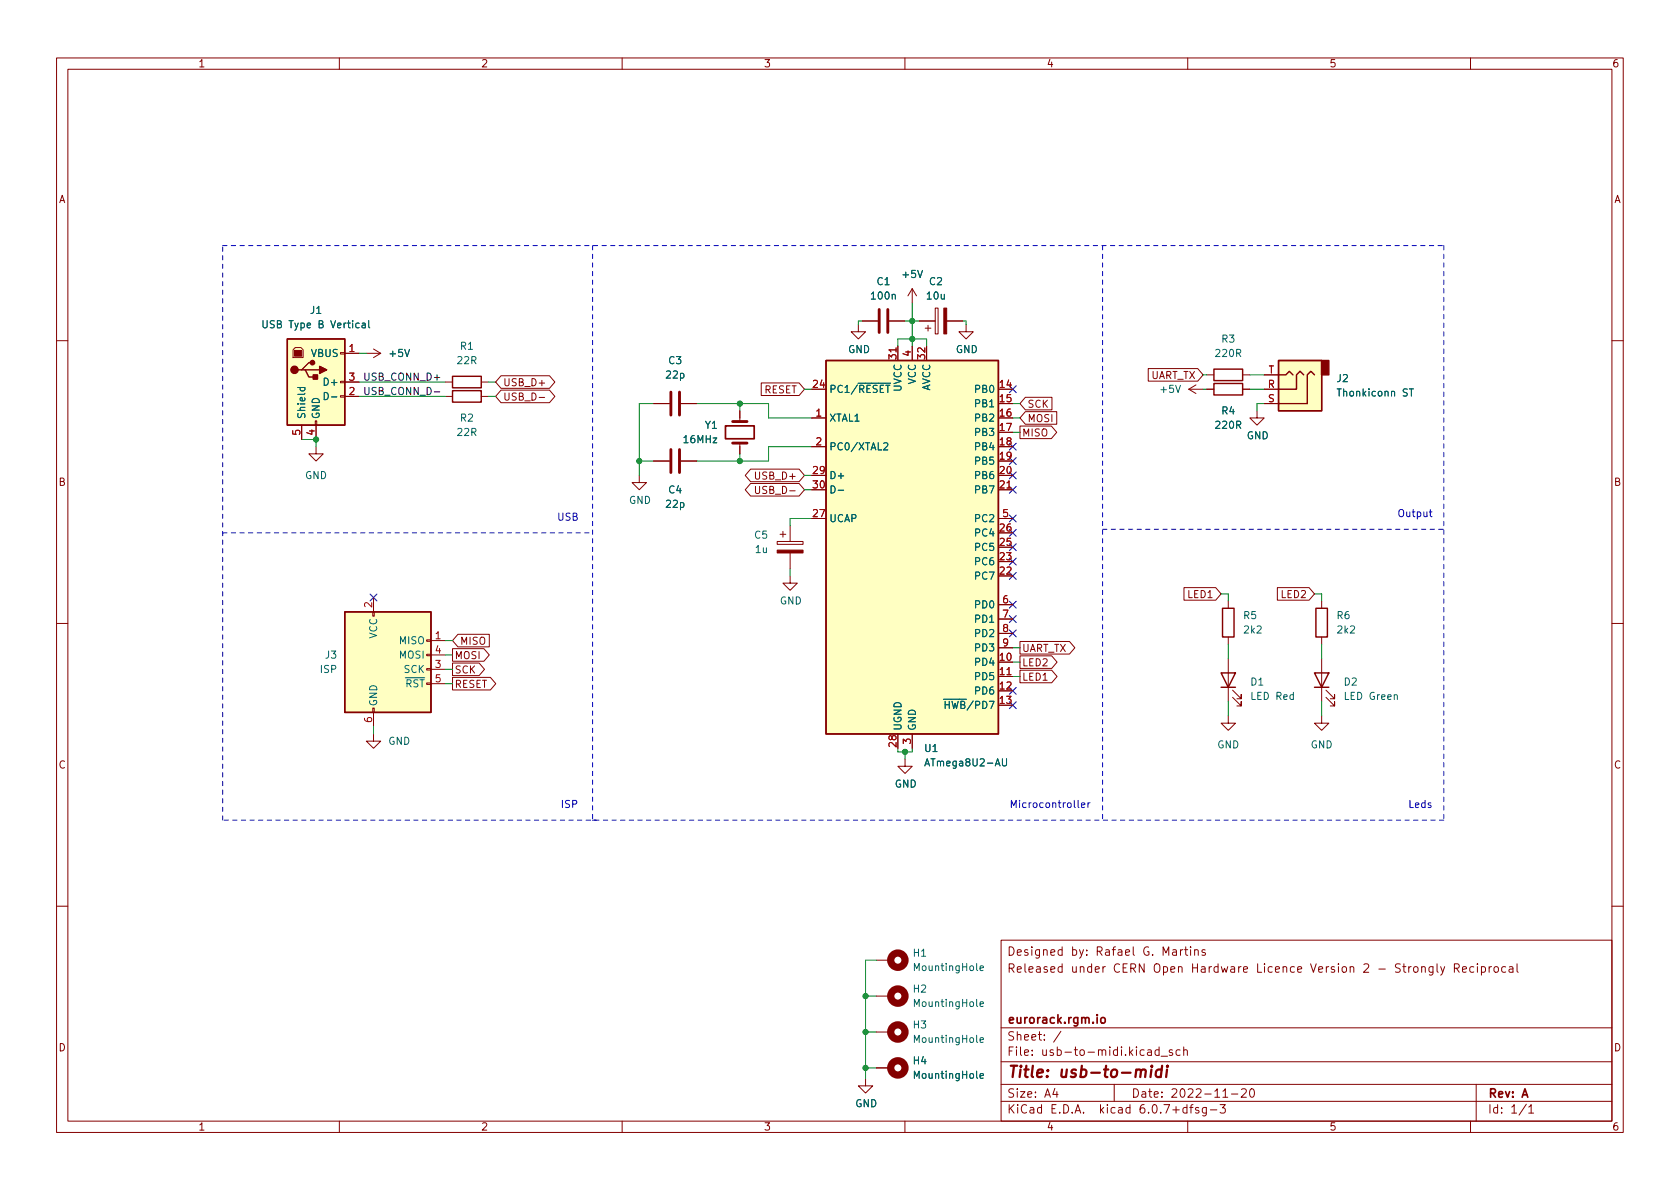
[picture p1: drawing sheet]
<svg xmlns="http://www.w3.org/2000/svg" width="297mm" height="210mm" viewBox="0 0 297 210" stroke-linecap="round" stroke-linejoin="round" font-family="sans-serif">
<g fill="none" stroke="#840000" stroke-width=".18">
<path d="M10 10.2h277v190.1h-277zM12 12.2h273v186.1h-273zM60 10.2v2M110 10.2v2M160 10.2v2M210 10.2v2M260 10.2v2M151.8 57.4v1.3h1.2l-1.2 1.2-1.3-1.2h1.3M152.4 56.8h2.8M157.2 56.8h2.8M161.3 51l-.8 1.3M161.3 51v2.6"/>
<path d="M161.3 51l.8 1.3M162.6 56.8h2.8M163.6 58h1M164.1 57.5v1M165.4 54.5h.5v4.5h-.5zM167.4 56.8h2.8M170.8 57.4v1.3h1.3l-1.3 1.2-1.3-1.2h1.3M10 60.2h2M51.8 61.8l.4-.3h1l.4 .3v1.4h-1.8zM53.3 75.2v2.5M55.8 74.4h.2v.8h-.2zM55.9 79v1.3h1.2l-1.2 1.2-1.3-1.2h1.3"/>
<path d="M55.9 75.2v2.5M60.2 70h.8v.2h-.8zM60.2 67.4h.8v.3h-.8zM60.2 62.4h.8v.2h-.8zM61 62.5h2.5M61 70.1h2.5M61 67.6h2.5M64.8 62.5h2.5M66 61.7l1.3 .8M67.3 62.5l-1.3 .7M78.7 70.1h1.3M78.7 67.6h1.3"/>
<path d="M85.1 70.1h1.3M85.1 67.6h1.3M88.6 66.4h8.6l.9 1.2-.9 1.1h-8.6l-1-1.1zM88.6 69h8.6l.9 1.1-.9 1.1h-8.6l-1-1.1zM95.3 70.3h1M115.6 71.4h2.8M120.4 71.4h2.8M130.8 72.6v1.9M130.8 78.4v1.9M134.6 67.7h6.7l.9 1.1-.9 1.1h-6.7zM143.5 73.9h2.5M143.5 79h2.5"/>
<path d="M158.7 61.2v2.5M161.3 61.2v2.5M180.3 75.3h5.6l.9 1.1-.9 1.2h-5.6zM181.3 70.3h4.7v2.2h-4.7l-1-1.1zM181.3 72.8h5.5v2.2h-5.5l-1-1.1zM203 65.2h8.8l.9 1.1-.9 1.1h-8.8zM210.2 68.8h2.5M210.2 68.8l1.3 .8M211.5 68.1l-1.3 .7M213.4 68.8h1.2M213.4 66.3h1.2M219.7 68.8h1.3"/>
<path d="M219.7 66.3h1.3M222.2 72.6v1.3h1.3l-1.3 1.3-1.2-1.3h1.2M223.5 68.8h2.6M223.5 71.4h2.6M223.5 66.3h2.6M285 60.2h2M113 84.1v1.2h1.3l-1.3 1.3-1.2-1.3h1.2M115.6 81.5h2.8M120.4 81.5h2.8M132.7 85.5h8.6l.9 1.1-.9 1.1h-8.6l-.9-1.1zM132.7 83h8.6l.9 1.1-.9 1.1h-8.6l-.9-1.1zM133.6 86v1l.2 .3 .4-.1 .1-.2v-1"/>
<path d="M137.4 95.8h4.6v.5h-4.6zM137.9 94.5h1M138.4 94v1M139.7 93v2.8M139.7 97.8v2.8M176.5 86.6h2.6M176.5 91.7h2.6M10 110.2h2M65.9 108.2h.3v.8h-.3zM66 105.7v2.5M75.4 118.2h.8v.3h-.8zM75.4 115.7h.8v.2h-.8z"/>
<path d="M75.4 113.2h.8v.2h-.8zM76.2 113.3h2.5M76.2 118.4h2.5M76.2 115.8h2.5M80 114.7h5.6l.9 1.1-.9 1.1h-5.6zM80 117.2h4.7l1 1.2-1 1.1h-4.7zM80 119.8h6.7l1 1.1-1 1.1h-6.7zM81 112.2h5.5v2.2h-5.5l-1-1.1zM139.7 101.8v1.3h1.3l-1.3 1.3-1.3-1.3h1.3M176.5 119.6h2.6M176.5 106.9h2.6M176.5 109.5h2.6"/>
<path d="M176.5 112h2.6M176.5 114.5h2.6M180.3 118.5h5.6l1 1.1-1 1.1h-5.6zM180.3 113.4h8.8l.9 1.1-.9 1.2h-8.8zM180.3 116h5.6l1 1.1-1 1.1h-5.6zM209.3 103.9h5.6l1 1.1-1 1.1h-5.6zM217.2 106.3v1.3M217.2 112.6v1.3M217.2 116.5v7.6M225.8 103.9h5.7l.9 1.1-.9 1.1h-5.7zM233.7 106.3v1.3M233.7 112.6v1.3"/>
<path d="M233.7 116.5v7.6M285 110.2h2M65.9 125.2h.3v.8h-.3zM66 129.8v1.3h1.3l-1.3 1.2-1.2-1.2h1.2M66 126v2.5M76.2 120.9h2.5M160 134.2v1.3h1.3l-1.3 1.3-1.3-1.3h1.3M161.3 129.8v2.5M217.2 126.6v1.3h1.2l-1.2 1.3-1.3-1.3h1.3M217.9 123.3l1.6 1.5v-.7v.7h-.8M217.9 122l1.6 1.6v-.8v.8h-.8M233.7 126.6v1.3h1.2l-1.2 1.3-1.3-1.3h1.3"/>
<path d="M234.4 123.3l1.6 1.5v-.7v.7h-.8M234.4 122l1.6 1.6v-.8v.8h-.8M10 160.2h2M154.9 169.8h2.6M154.9 176.1h2.6M177 166.3h108v32h-108zM207.4 168h.5l.1 .9M208 168.3l-.5 .1a.29 .29 0 0 0-.2 .2 .29 .29 0 0 0 .2 .3h.5M208.7 167.9v1M209.1 167.9l-.2 .1-.2 .2M209.4 167.9h.6M209.6 167.4v1.3l.4 .2"/>
<path d="M210.5 167.4v.2M210.5 167.9v1M211.2 168.1l.2-.2 .4 .1 .1 .9M211.2 167.9v1M213.1 168l-.4-.1-.2 .2 .1 .3 .5 .1v.4h-.6M253.4 170.9v1.2l-.3 .3h-.4M253.4 171l-.5-.1-.3 .3v.4l.2 .3h.6M254.1 170.4v1.3l.2 .2M254.7 170.9l.4 1M255.4 170.9l-.5 1.4-.2 .1M257.1 171.2l.8-.1 .1-.2-.1-.3-.2-.2h-.6v1.5M257.5 171.2l.5 .7"/>
<path d="M258.6 171.4l.7-.1-.1-.3-.4-.1-.2 .2 .1 .8h.5M260.6 171l-.5-.1-.2 .3v.4l.1 .3h.6M261.2 170.4v.2M261.2 170.9v1M261.9 171l.5-.1 .2 .3v.4l-.1 .3h-.6M261.9 170.9v1.5M263.3 170.9v1M263.7 170.9l-.3 .1-.1 .2M264.3 171l.4-.1 .2 .3v.4l-.2 .3h-.4l-.2-.3v-.4zM266.2 171l-.4-.1-.3 .3v.4l.2 .3h.5M266.9 171h.5l.1 .9M267.5 171.3l-.5 .1a.29 .29 0 0 0-.2 .2 .29 .29 0 0 0 .2 .3h.5"/>
<path d="M268.2 170.4v1.3l.2 .2M285 160.2h2M60 198.3v2M110 198.3v2M153 190.7v1.3h1.3l-1.3 1.3-1.2-1.3h1.2M154.9 182.5h2.6M154.9 188.8h2.6M160 198.3v2M177 194.8h108M177 191.8h108M177 187.8h108M177 181.8h108"/>
<path d="M186.5 192.5l-.4 1h1M186.9 193v1M187.6 182.4l-1.3 1.9M197 191.8v3M202.9 185.7h.6l.1 .9M203.6 186l-.5 .1a.29 .29 0 0 0-.2 .2 .29 .29 0 0 0 .2 .3h.5M204.9 185.7l-.4-.1-.3 .3v.4l.2 .3h.5M204.9 185.1v1.5M205.3 186.8h1.1M207.3 185.7l-.4-.1-.2 .2 .1 .3 .5 .1v.4h-.6M208.6 185.7l-.4-.1-.3 .3v.4l.2 .3h.5M209.3 185.8l.2-.2 .4 .1v.9"/>
<path d="M209.3 185.1v1.5M209.9 195.9l-.5-.1-.3 .3v.4l.2 .3h.6M209.9 195.3v1.5M210 198.3v2M210.4 195.8h.5M210.9 195.3l-.3 .2v1.3M211.9 195.9l-.3-.1-.2 .2v.3l.5 .1v.4h-.5M213.3 195.8v1.2l-.3 .3h-.4M213.3 195.9l-.4-.1-.3 .3v.4l.1 .3h.6M214 196.3h1.1M215.7 195.3h.9l-.5 .6 .5 .1v.7l-.2 .1h-.5l-.2-.1M216.2 194h.9"/>
<path d="M217.7 193.5h1.2M219.5 192.7l.6-.2 .2 .2 .1 .3-1 1h1M221.1 192.7l.2-.2a.81 .81 0 0 1 .6 .7 .81 .81 0 0 1-.3 .8h-.2a.81 .81 0 0 1-.3-1.3zM260 198.3v2M261 191.8v6.5M269.9 195.3l-1.3 1.9M270.3 195.8l.4-.5v1.5M270.3 196.8h.9"/>
</g>
<path d="M201.7 189.4a.5 .5 0 0 1 .8-.2v1.3M203.6 189.1l-.2 1.4M203.7 188.5l-.1 .1v.1l.2-.1-.1-.1-.1 .2M205.4 189.2a.66 .66 0 0 0-1 .3l-.1 .6 .2 .3 .2 .1 .5-.1M205.5 188.5l-.3 2M206.3 189.1l-.1 1.4M206.4 188.5l-.1 .1 .1 .1 .1-.1-.1-.1v.2" fill="none" stroke="#840000" stroke-width=".4"/>
<path d="M128.3 75.3h5v2.3h-5zM194.7 180.1l.2-.2 .4 .2 .1 .5-.1 .3h-.4l-.2-.1z" fill="none" stroke="#840000" stroke-width=".3"/>
<g fill="none" stroke="#840000" stroke-width=".25">
<path d="M50.8 59.9h10.2v15.3h-10.2zM53.3 65.4h.7l.6 1.3h1.3M54 65.4h2.5M55.2 64.1h-.6l-1.3 1.3h-.6M80 69.1h5.1v2h-5.1zM80 66.5h5.1v2.1h-5.1zM146 63.7h30.5v66.1h-30.5zM214.6 67.8h5.1v2h-5.1zM214.6 65.3h5.1v2h-5.1zM226.1 63.7h7.6v8.9h-7.6zM226.1 66.3h1.2l.7-.6 .6 .6M230.5 66.3l-.6-.6-.7 .6v2.5h-3.1"/>
<path d="M232.4 66.3l-.6-.6-.7 .6v5.1h-5M61 108.2h15.2v17.8h-15.2zM215.9 119h2.5l-1.2 2.5zM216.2 107.6h2v5h-2zM232.4 119h2.5l-1.2 2.5zM232.7 107.6h2v5h-2zM215.9 121.5h2.5M232.4 121.5h2.5"/>
</g>
<g fill="#ffffc2" stroke="#ffffc2" stroke-width=".18">
<path d="M50.8 59.9h10.2v15.3h-10.2z"/>
<path d="M61 108.2h15.2v17.8h-15.2z"/>
<path d="M226.1 63.7h7.6v8.9h-7.6z"/>
<path d="M146 63.7h30.5v66.1h-30.5z"/>
</g>
<g fill="#840000" stroke="#840000" stroke-width=".25">
<path d="M56.5 64.8l1.3 .6-1.3 .6z"/>
<path d="M55.4 66.3h.7v.8h-.7z"/>
<path d="M233.7 63.7h1.2v2.6h-1.2z"/>
<circle cx="52.1" cy="65.4" r=".63"/>
<circle cx="55.2" cy="64.1" r=".38"/>
</g>
<g fill="#840000" stroke="#840000" stroke-width=".18">
<path d="M52.1 62h1.2v1h-1.2z"/>
<path d="M166.9 54.5h.5v4.5h-.5z"/>
<path d="M137.4 97.3h4.6v.5h-4.6z"/>
</g>
<g fill="none" stroke="#006464" stroke-width=".18">
<path d="M46.5 56.7v1l.2 .3h.3l.2-.3v-1M64 57.2h.5l.1 .8M64.6 57.4l-.4 .1-.2 .2 .2 .3 .4-.1M65.2 56.7v1.1l.2 .2M52.6 68.5h1.3M53.1 68.5v.4l.2 .2 .6-.1v-.5M57.3 69.4a.64 .64 0 0 1 .8 .6 .64 .64 0 0 1-.8 .7zM156.2 78.4l.5-.1 .3 .4-.8 .9h.8M249.2 68.8h.7M249.5 68.8v1.2M148.2 86.7h1M163.5 135.4l.4-1.2 .5 1.2"/>
<path d="M177.2 134.2v1l.3 .2h.3l.2-.2v-1M173.3 171.2l.6-.1-.1-.2-.3-.1-.2 .2v.6h.5M173.3 177.6l.6-.2-.1-.2-.3-.1-.2 .2v.6h.5M173.3 183.9l.6-.1-.1-.2-.3-.1-.2 .2v.6h.5M173.3 190.3l.6-.2-.1-.2-.3-.1-.2 .2v.6h.5"/>
</g>
<path d="M155.4 54.7v4.1M157 54.7v4.1M118.6 69.3v4.1M118.6 79.5v4.1M120.1 69.3v4.1M120.1 79.5v4.1M129.5 74.5h2.6M129.5 78.4h2.6" fill="none" stroke="#840000" stroke-width=".51"/>
<g fill="none" stroke="#840000" stroke-width="1.3">
<circle cx="158.7" cy="169.8" r="1.27"/>
<circle cx="158.7" cy="176.1" r="1.27"/>
<circle cx="158.7" cy="188.8" r="1.27"/>
<circle cx="158.7" cy="182.5" r="1.27"/>
</g>
<path d="M76.8 69.3h1" fill="none" stroke="#0f0f0f" stroke-width=".18"/>
<path d="M252.7 90.5h.5M252.9 90.1v1.1l.3 .2M190.6 141.5v1.1l.2 .2M191.2 142.4l.6-.1v-.3h-.4l-.2 .1 .1 .6h.5M192.4 142v.8M192.7 142l-.3 .2" fill="none" stroke="#0000c2" stroke-width=".18"/>
<path d="M39.4 43.4h215.9M104.8 43.4v101.6M194.9 43.4v101.6M255.3 43.4v101.6M39.4 94.2h65.4M194.9 93.6h60.4M39.4 145v-101.6M104.8 145h.6M255.3 145h-215.9" fill="none" stroke="#0000c2" stroke-width=".18" stroke-dasharray=".8 .8"/>
<g fill="none" stroke="#009600" stroke-width=".18">
<path d="M152.4 56.8h-.6v.6M160 56.8h2.6M161.3 53.6v7.6M170.2 56.8h.6v.6M53.3 77.7h2.6v1.3M63.5 62.5h1.3M63.5 70.1h15.2M63.5 67.6h15.2M86.4 70.1h1.2M86.4 67.6h1.2M115.6 71.4h-2.6v12.7M123.2 71.4h12.7v2.5h7.6"/>
<path d="M130.8 71.4v1.2M142.2 68.8h1.3M143.5 79h-7.6v2.5h-12.7M158.7 61.2v-1.3h5.1v1.3M179.1 71.4h1.2M179.1 73.9h1.2M179.1 76.4h1.2M212.7 66.3h.7M212.7 68.8h.7M221 66.3h2.5M221 68.8h2.5M223.5 71.4h-1.3v1.2"/>
<path d="M113 81.5h2.6M130.8 80.3v1.2M142.2 84.1h1.3M142.2 86.6h1.3M143.5 91.7h-3.8v1.3M78.7 118.4h1.3M78.7 115.8h1.3M78.7 113.3h1.3M139.7 100.6v1.2M179.1 117.1h1.2M179.1 119.6h1.2M179.1 114.5h1.2"/>
<path d="M215.9 105h1.3v1.3M217.2 113.9v2.6M232.4 105h1.3v1.3M233.7 113.9v2.6M66 128.5v1.3M78.7 120.9h1.3M158.7 132.3v.7h2.6v-.7M160 133v1.2M217.2 124.1v2.5M233.7 124.1v2.5M153 176.1h1.9M154.9 169.8h-1.9v20.9"/>
<path d="M153 182.5h1.9M153 188.8h1.9"/>
</g>
<g fill="none" stroke="#000084" stroke-width=".18">
<path d="M178.5 78.4l1.2 1.2M178.5 68.2l1.2 1.2M179.7 78.4l-1.2 1.2M179.7 68.2l-1.2 1.2M178.5 93.6l1.2 1.2M178.5 86l1.2 1.2M178.5 96.2l1.2 1.2M178.5 98.7l1.2 1.2M178.5 83.5l1.2 1.2M178.5 91.1l1.2 1.2M178.5 80.9l1.2 1.2M179.7 93.6l-1.2 1.2"/>
<path d="M179.7 86l-1.2 1.2M179.7 96.2l-1.2 1.2M179.7 98.7l-1.2 1.2M179.7 83.5l-1.2 1.2M179.7 91.1l-1.2 1.2M179.7 80.9l-1.2 1.2M65.4 105l1.2 1.3M66.6 105l-1.2 1.3M178.5 111.4l1.2 1.2M178.5 106.3l1.2 1.2M178.5 108.9l1.2 1.2M178.5 101.2l1.2 1.3"/>
<path d="M179.7 111.4l-1.2 1.2M179.7 106.3l-1.2 1.2M179.7 108.9l-1.2 1.2M179.7 101.2l-1.2 1.3M178.5 124.1l1.2 1.2M178.5 121.6l1.2 1.2M179.7 124.1l-1.2 1.2M179.7 121.6l-1.2 1.2"/>
</g>
<g fill="#009600" stroke="#009600" stroke-width=".18">
<circle cx="161.3" cy="59.9" r=".46"/>
<circle cx="161.3" cy="56.8" r=".46"/>
<circle cx="160" cy="133" r=".46"/>
<circle cx="153" cy="188.8" r=".46"/>
<circle cx="153" cy="182.5" r=".46"/>
<circle cx="153" cy="176.1" r=".46"/>
<circle cx="130.8" cy="81.5" r=".46"/>
<circle cx="130.8" cy="71.4" r=".46"/>
<circle cx="113" cy="81.5" r=".46"/>
<circle cx="55.9" cy="77.7" r=".46"/>
</g>
<text font-size="2.8" fill="#840000" x="178" y="190.6">Title: usb-to-midi</text>
<g font-size="2.1" fill="#840000">
<text x="178" y="172">Released under CERN Open Hardware Licence Version 2 - Strongly Reciprocal</text>
<text x="178" y="169">Designed by: Rafael G. Martins</text>
<text x="178" y="184">Sheet: /</text>
<text x="178" y="181">eurorack.rgm.io</text>
<text x="178" y="186.7">File: usb-to-midi.kicad_sch</text>
<text x="178" y="196.9">KiCad E.D.A. kicad 6.0.7+dfsg-3</text>
<text x="178" y="194.1">Size: A4</text>
<text x="200" y="194.1">Date: 2022-11-20</text>
<text x="263" y="194.1">Rev: A</text>
<text x="263" y="196.9">Id: 1/1</text>
</g>
<g font-size="1.8" fill="#840000">
<text x="35" y="11.9">1</text>
<text x="85" y="11.9">2</text>
<text x="135" y="11.9">3</text>
<text x="185" y="11.9">4</text>
<text x="235" y="11.9">5</text>
<text x="285" y="11.9">6</text>
<text x="10.3" y="35.9">A</text>
<text x="285.3" y="35.9">A</text>
<text x="88.9" y="68.3">USB_D+</text>
<text x="88.9" y="70.8">USB_D-</text>
<text x="135.1" y="69.6">RESET</text>
<text x="203.3" y="67">UART_TX</text>
<text x="180.7" y="77.2">MISO</text>
<text x="181.6" y="72.1">SCK</text>
<text x="181.6" y="74.6">MOSI</text>
<text x="10.3" y="85.9">B</text>
<text x="133.9" y="84.8">USB_D+</text>
<text x="134.4" y="87.3">USB_D-</text>
<text x="285.3" y="85.9">B</text>
<text x="210.1" y="105.7">LED1</text>
<text x="226.6" y="105.7">LED2</text>
<text x="80.3" y="116.5">MOSI</text>
<text x="80.3" y="119.1">SCK</text>
<text x="81.3" y="114">MISO</text>
<text x="180.7" y="115.3">UART_TX</text>
<text x="180.7" y="117.8">LED2</text>
<text x="80.3" y="121.6">RESET</text>
<text x="180.7" y="120.4">LED1</text>
<text x="10.3" y="135.9">C</text>
<text x="285.3" y="135.9">C</text>
<text x="10.3" y="185.9">D</text>
<text x="285.3" y="185.9">D</text>
<text x="35" y="199.9">1</text>
<text x="85" y="199.9">2</text>
<text x="135" y="199.9">3</text>
<text x="185" y="199.9">4</text>
<text x="235" y="199.9">5</text>
<text x="285" y="199.9">6</text>
</g>
<g font-size="1.8" fill="#006464">
<text x="154.2" y="53">100n</text>
<text x="155.1" y="50.4">C1</text>
<text x="159.7" y="49.1">+5V</text>
<text x="164" y="53">10u</text>
<text x="164.4" y="50.4">C2</text>
<text x="47.4" y="58">USB Type B Vertical</text>
<text x="54.9" y="55.5">J1</text>
<text x="55" y="63.1">VBUS</text>
<text x="69" y="63.1">+5V</text>
<text x="80.9" y="64.4">22R</text>
<text x="81.4" y="61.8">R1</text>
<text x="118.2" y="64.4">C3</text>
<text x="149.9" y="62.4">GND</text>
<text x="169" y="62.4">GND</text>
<text x="215.1" y="63.1">220R</text>
<text x="216" y="60.6">R3</text>
<text x="57.6" y="68.2">D+</text>
<text x="58.1" y="70.7">D-</text>
<text x="117.9" y="66.9">22p</text>
<text x="146.6" y="69.5">PC1/~{RESET}</text>
<text x="159.4" y="69.3" transform="rotate(-90 159.4 69.3)">UVCC</text>
<text x="161.9" y="68" transform="rotate(-90 161.9 68)">VCC</text>
<text x="164.5" y="69.3" transform="rotate(-90 164.5 69.3)">AVCC</text>
<text x="172.6" y="69.5">PB0</text>
<text x="205.3" y="69.5">+5V</text>
<text x="236.4" y="67.6">J2</text>
<text x="236.8" y="70.1">Thonkiconn ST</text>
<text x="54" y="74.2" transform="rotate(-90 54 74.2)">Shield</text>
<text x="56.5" y="74.2" transform="rotate(-90 56.5 74.2)">GND</text>
<text x="80.9" y="77.1">22R</text>
<text x="81.4" y="74.5">R2</text>
<text x="124.7" y="75.8">Y1</text>
<text x="146.6" y="74.5">XTAL1</text>
<text x="172.6" y="72">PB1</text>
<text x="172.6" y="74.5">PB2</text>
<text x="172.6" y="77.1">PB3</text>
<text x="215.1" y="75.8">220R</text>
<text x="216" y="73.3">R4</text>
<text x="220.4" y="77.7">GND</text>
<text x="121" y="78.4">16MHz</text>
<text x="146.6" y="79.6">PC0/XTAL2</text>
<text x="172.6" y="79.6">PB4</text>
<text x="172.6" y="82.2">PB5</text>
<text x="53.9" y="84.7">GND</text>
<text x="111.2" y="89.1">GND</text>
<text x="117.9" y="89.8">22p</text>
<text x="118.2" y="87.2">C4</text>
<text x="146.6" y="84.7">D+</text>
<text x="146.6" y="87.2">D-</text>
<text x="172.6" y="84.7">PB6</text>
<text x="172.6" y="87.2">PB7</text>
<text x="133.4" y="95.2">C5</text>
<text x="146.6" y="92.3">UCAP</text>
<text x="172.6" y="94.9">PC4</text>
<text x="172.6" y="92.3">PC2</text>
<text x="133.6" y="97.8">1u</text>
<text x="172.6" y="99.9">PC6</text>
<text x="172.6" y="97.4">PC5</text>
<text x="137.9" y="106.9">GND</text>
<text x="172.6" y="102.5">PC7</text>
<text x="172.6" y="107.6">PD0</text>
<text x="66.7" y="112.9" transform="rotate(-90 66.7 112.9)">VCC</text>
<text x="70.7" y="113.9">MISO</text>
<text x="172.6" y="110.1">PD1</text>
<text x="172.6" y="112.6">PD2</text>
<text x="219.9" y="109.5">R5</text>
<text x="220" y="112">2k2</text>
<text x="236.4" y="109.5">R6</text>
<text x="236.5" y="112">2k2</text>
<text x="56.6" y="119">ISP</text>
<text x="57.5" y="116.5">J3</text>
<text x="70.7" y="116.5">MOSI</text>
<text x="71.5" y="119">SCK</text>
<text x="172.6" y="117.7">PD4</text>
<text x="172.6" y="115.2">PD3</text>
<text x="66.7" y="125" transform="rotate(-90 66.7 125)">GND</text>
<text x="70.3" y="121.5">~{RST}</text>
<text x="166.5" y="125.3">~{HWB}/PD7</text>
<text x="172.6" y="120.3">PD5</text>
<text x="172.6" y="122.8">PD6</text>
<text x="221.2" y="121.2">D1</text>
<text x="221.3" y="123.8">LED Red</text>
<text x="237.7" y="121.2">D2</text>
<text x="237.9" y="123.8">LED Green</text>
<text x="68.6" y="131.7">GND</text>
<text x="159.4" y="129.3" transform="rotate(-90 159.4 129.3)">UGND</text>
<text x="161.9" y="129.3" transform="rotate(-90 161.9 129.3)">GND</text>
<text x="163.5" y="133">U1</text>
<text x="164.1" y="135.5">ATmega8U2-AU</text>
<text x="215.2" y="132.3">GND</text>
<text x="231.7" y="132.3">GND</text>
<text x="158.2" y="139.3">GND</text>
<text x="161.5" y="169.2">H1</text>
<text x="161.9" y="171.7">MountingHole</text>
<text x="161.5" y="175.5">H2</text>
<text x="161.9" y="178">MountingHole</text>
<text x="161.5" y="181.9">H3</text>
<text x="161.9" y="184.4">MountingHole</text>
<text x="161.5" y="188.2">H4</text>
<text x="161.9" y="190.7">MountingHole</text>
<text x="151.2" y="195.8">GND</text>
</g>
<g font-size="1.8" fill="#a90000">
<text x="61.7" y="62.2">1</text>
<text x="158.5" y="63.5" transform="rotate(-90 158.5 63.5)">31</text>
<text x="161" y="63" transform="rotate(-90 161 63)">4</text>
<text x="163.6" y="63.5" transform="rotate(-90 163.6 63.5)">32</text>
<text x="61.7" y="69.8">2</text>
<text x="61.7" y="67.3">3</text>
<text x="143.8" y="68.6">24</text>
<text x="176.8" y="68.6">14</text>
<text x="176.8" y="71.1">15</text>
<text x="224.2" y="68.6">R</text>
<text x="224.2" y="71.1">S</text>
<text x="224.2" y="66">T</text>
<text x="53.1" y="76.9" transform="rotate(-90 53.1 76.9)">5</text>
<text x="55.6" y="76.9" transform="rotate(-90 55.6 76.9)">4</text>
<text x="144.3" y="73.7">1</text>
<text x="176.8" y="73.7">16</text>
<text x="176.8" y="76.2">17</text>
<text x="143.8" y="83.8">29</text>
<text x="144.3" y="78.7">2</text>
<text x="176.8" y="78.7">18</text>
<text x="176.8" y="81.3">19</text>
<text x="176.8" y="83.8">20</text>
<text x="143.8" y="86.4">30</text>
<text x="176.8" y="86.4">21</text>
<text x="143.8" y="91.4">27</text>
<text x="176.8" y="94">26</text>
<text x="177.3" y="91.4">5</text>
<text x="176.8" y="101.6">22</text>
<text x="176.8" y="99.1">23</text>
<text x="176.8" y="96.5">25</text>
<text x="65.8" y="107.4" transform="rotate(-90 65.8 107.4)">2</text>
<text x="177.3" y="106.7">6</text>
<text x="77" y="113">1</text>
<text x="177.3" y="109.2">7</text>
<text x="177.3" y="111.8">8</text>
<text x="77" y="118.1">3</text>
<text x="77" y="115.6">4</text>
<text x="176.8" y="116.8">10</text>
<text x="176.8" y="119.4">11</text>
<text x="177.3" y="114.3">9</text>
<text x="77" y="120.6">5</text>
<text x="176.8" y="121.9">12</text>
<text x="176.8" y="124.5">13</text>
<text x="65.8" y="127.7" transform="rotate(-90 65.8 127.7)">6</text>
<text x="161" y="131.6" transform="rotate(-90 161 131.6)">3</text>
<text x="158.5" y="132" transform="rotate(-90 158.5 132)">28</text>
</g>
<g font-size="1.8" fill="#0f0f0f">
<text x="64.1" y="69.8">USB_CONN_D-</text>
<text x="64.1" y="67.3">USB_CONN_D+</text>
</g>
<g font-size="1.8" fill="#0000c2">
<text x="98.4" y="92.1">USB</text>
<text x="247" y="91.4">Output</text>
<text x="99.1" y="142.9">ISP</text>
<text x="178.4" y="142.9">Microcontroller</text>
<text x="248.9" y="142.9">Leds</text>
</g>
</svg>
